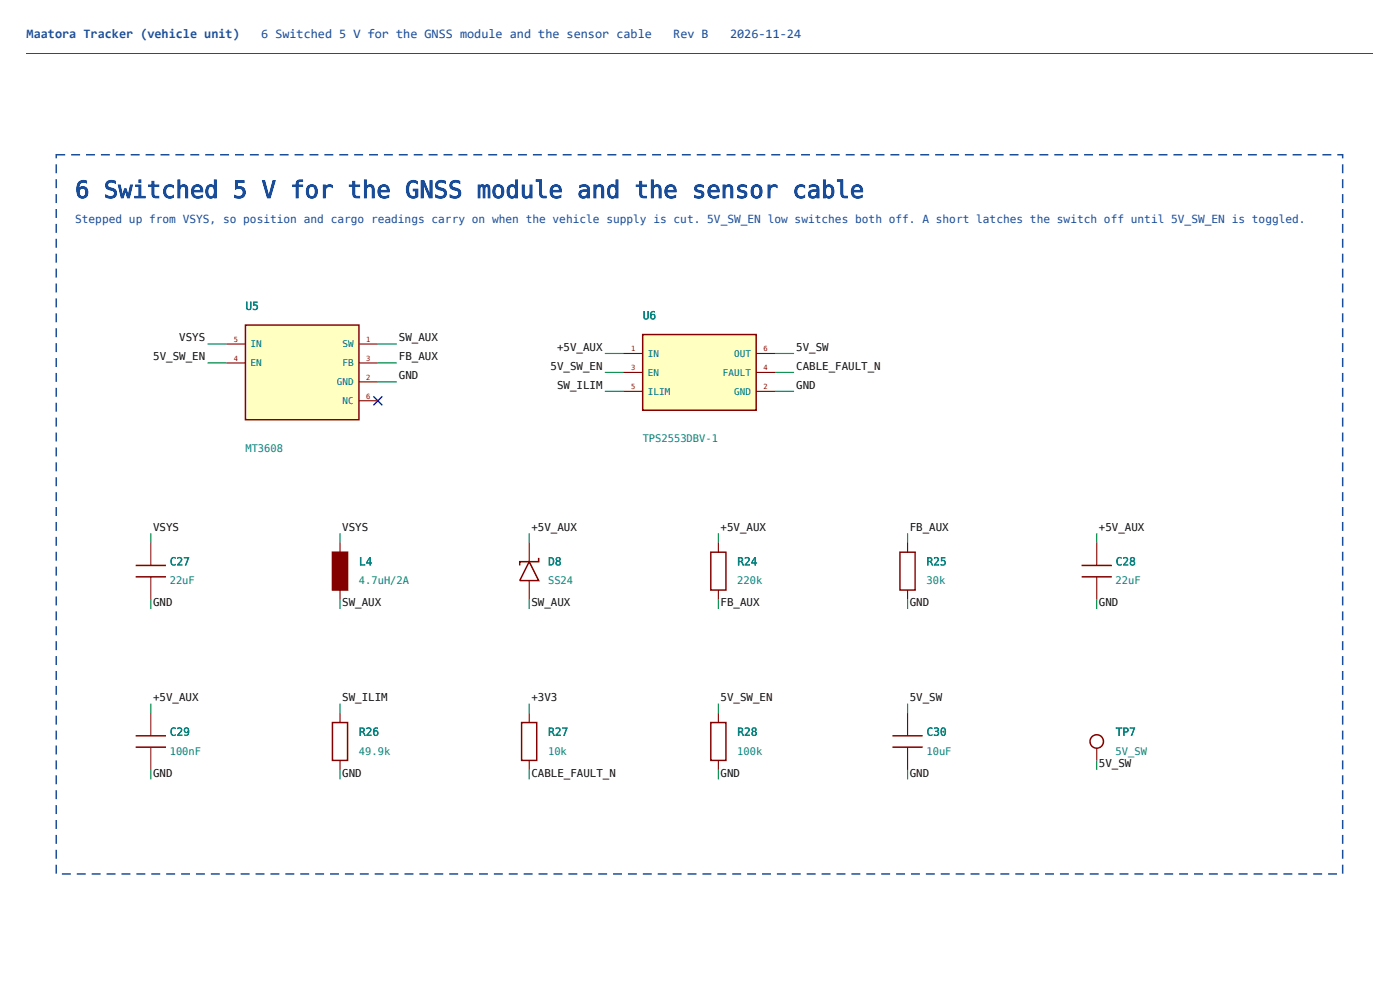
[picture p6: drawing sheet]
<svg xmlns="http://www.w3.org/2000/svg" width="420mm" height="297mm" viewBox="0 0 420 297" stroke-linecap="round" stroke-linejoin="round" font-family="sans-serif">
<path d="M7.9 16h404.1" fill="none" stroke="#1a4d99" stroke-width=".3"/>
<path d="M7.9 37.5h404v233.6h-404z" fill="#fff"/>
<path d="M21.4 46.2h2.6v.5h-2.6zM25.8 46.2h2.7v.5h-2.7zM30.3 46.2h2.7v.5h-2.7zM34.8 46.2h2.6v.5h-2.6zM39.2 46.2h2.7v.5h-2.7zM43.7 46.2h2.7v.5h-2.7zM48.2 46.2h2.7v.5h-2.7zM52.6 46.2h2.7v.5h-2.7zM57.1 46.2h2.7v.5h-2.7zM61.6 46.2h2.7v.5h-2.7zM66.1 46.2h2.6v.5h-2.6zM70.5 46.2h2.7v.5h-2.7zM75 46.2h2.7v.5h-2.7zM79.5 46.2h2.7v.5h-2.7zM83.9 46.2h2.7v.5h-2.7zM88.4 46.2h2.7v.5h-2.7zM92.9 46.2h2.7v.5h-2.7zM97.4 46.2h2.6v.5h-2.6zM101.8 46.2h2.7v.5h-2.7zM106.3 46.2h2.7v.5h-2.7zM110.8 46.2h2.7v.5h-2.7zM115.2 46.2h2.7v.5h-2.7zM119.7 46.2h2.7v.5h-2.7zM124.2 46.2h2.7v.5h-2.7zM128.7 46.2h2.6v.5h-2.6zM133.1 46.2h2.7v.5h-2.7zM137.6 46.2h2.7v.5h-2.7zM142.1 46.2h2.6v.5h-2.6zM146.5 46.2h2.7v.5h-2.7zM151 46.2h2.7v.5h-2.7zM155.5 46.2h2.7v.5h-2.7zM160 46.2h2.6v.5h-2.6zM164.4 46.2h2.7v.5h-2.7zM168.9 46.2h2.7v.5h-2.7zM173.4 46.2h2.6v.5h-2.6zM177.8 46.2h2.7v.5h-2.7zM182.3 46.2h2.7v.5h-2.7zM186.8 46.2h2.7v.5h-2.7zM191.2 46.2h2.7v.5h-2.7zM195.7 46.2h2.7v.5h-2.7zM200.2 46.2h2.7v.5h-2.7zM204.7 46.2h2.6v.5h-2.6zM209.1 46.2h2.7v.5h-2.7zM213.6 46.2h2.7v.5h-2.7zM218.1 46.2h2.7v.5h-2.7zM222.5 46.2h2.7v.5h-2.7zM227 46.2h2.7v.5h-2.7zM231.5 46.2h2.7v.5h-2.7zM236 46.2h2.6v.5h-2.6zM240.4 46.2h2.7v.5h-2.7zM244.9 46.2h2.7v.5h-2.7zM249.4 46.2h2.7v.5h-2.7zM253.8 46.2h2.7v.5h-2.7zM258.3 46.2h2.7v.5h-2.7zM262.8 46.2h2.7v.5h-2.7zM267.3 46.2h2.6v.5h-2.6zM271.7 46.2h2.7v.5h-2.7zM276.2 46.2h2.7v.5h-2.7zM280.7 46.2h2.6v.5h-2.6zM285.1 46.2h2.7v.5h-2.7zM289.6 46.2h2.7v.5h-2.7zM294.1 46.2h2.7v.5h-2.7zM298.6 46.2h2.6v.5h-2.6zM303 46.2h2.7v.5h-2.7zM307.5 46.2h2.7v.5h-2.7zM312 46.2h2.6v.5h-2.6zM316.4 46.2h2.7v.5h-2.7zM320.9 46.2h2.7v.5h-2.7zM325.4 46.2h2.7v.5h-2.7zM329.8 46.2h2.7v.5h-2.7zM334.3 46.2h2.7v.5h-2.7zM338.8 46.2h2.7v.5h-2.7zM343.3 46.2h2.6v.5h-2.6zM347.7 46.2h2.7v.5h-2.7zM352.2 46.2h2.7v.5h-2.7zM356.7 46.2h2.7v.5h-2.7zM361.1 46.2h2.7v.5h-2.7zM365.6 46.2h2.7v.5h-2.7zM370.1 46.2h2.7v.5h-2.7zM374.6 46.2h2.6v.5h-2.6zM379 46.2h2.7v.5h-2.7zM383.5 46.2h2.7v.5h-2.7zM388 46.2h2.7v.5h-2.7zM392.4 46.2h2.7v.5h-2.7zM396.9 46.2h2.7v.5h-2.7zM401.4 46.2h1.8v1.3h-.4v-1.1h.2v.3h-1.6zM402.8 49.3h.4v2.7h-.4zM402.8 53.8h.4v2.6h-.4zM402.8 58.2h.4v2.7h-.4zM402.8 62.7h.4v2.7h-.4zM402.8 67.2h.4v2.7h-.4zM402.8 71.6h.4v2.7h-.4zM402.8 76.1h.4v2.7h-.4zM402.8 80.6h.4v2.7h-.4zM402.8 85.1h.4v2.6h-.4zM402.8 89.5h.4v2.7h-.4zM402.8 94h.4v2.7h-.4zM402.8 98.5h.4v2.7h-.4zM402.8 102.9h.4v2.7h-.4zM402.8 107.4h.4v2.7h-.4zM402.8 111.9h.4v2.7h-.4zM402.8 116.4h.4v2.6h-.4zM402.8 120.8h.4v2.7h-.4zM402.8 125.3h.4v2.7h-.4zM402.8 129.8h.4v2.7h-.4zM402.8 134.2h.4v2.7h-.4zM402.8 138.7h.4v2.7h-.4zM402.8 143.2h.4v2.7h-.4zM402.8 147.7h.4v2.6h-.4zM402.8 152.1h.4v2.7h-.4zM402.8 156.6h.4v2.7h-.4zM402.8 161.1h.4v2.6h-.4zM402.8 165.5h.4v2.7h-.4zM402.8 170h.4v2.7h-.4zM402.8 174.5h.4v2.7h-.4zM402.8 178.9h.4v2.7h-.4zM402.8 183.4h.4v2.7h-.4zM402.8 187.9h.4v2.7h-.4zM402.8 192.4h.4v2.6h-.4zM402.8 196.8h.4v2.7h-.4zM402.8 201.3h.4v2.7h-.4zM402.8 205.8h.4v2.7h-.4zM402.8 210.2h.4v2.7h-.4zM402.8 214.7h.4v2.7h-.4zM402.8 219.2h.4v2.7h-.4zM402.8 223.7h.4v2.6h-.4zM402.8 228.1h.4v2.7h-.4zM402.8 232.6h.4v2.7h-.4zM402.8 237.1h.4v2.7h-.4zM402.8 241.5h.4v2.7h-.4zM402.8 246h.4v2.7h-.4zM402.8 250.5h.4v2.7h-.4zM402.8 255h.4v2.6h-.4zM402.8 259.4h.4v2.7h-.4zM398.6 262h2.7v.4h-2.7zM394.1 262h2.7v.4h-2.7zM389.7 262h2.7v.4h-2.7zM385.2 262h2.7v.4h-2.7zM380.7 262h2.7v.4h-2.7zM376.3 262h2.6v.4h-2.6zM371.8 262h2.7v.4h-2.7zM367.3 262h2.7v.4h-2.7zM362.8 262h2.7v.4h-2.7zM358.4 262h2.7v.4h-2.7zM353.9 262h2.7v.4h-2.7zM349.4 262h2.7v.4h-2.7zM345 262h2.6v.4h-2.6zM340.5 262h2.7v.4h-2.7zM336 262h2.7v.4h-2.7zM331.5 262h2.7v.4h-2.7zM327.1 262h2.7v.4h-2.7zM322.6 262h2.7v.4h-2.7zM318.1 262h2.7v.4h-2.7zM313.7 262h2.6v.4h-2.6zM309.2 262h2.7v.4h-2.7zM304.7 262h2.7v.4h-2.7zM300.3 262h2.6v.4h-2.6zM295.8 262h2.7v.4h-2.7zM291.3 262h2.7v.4h-2.7zM286.8 262h2.7v.4h-2.7zM282.4 262h2.6v.4h-2.6zM277.9 262h2.7v.4h-2.7zM273.4 262h2.7v.4h-2.7zM269 262h2.6v.4h-2.6zM264.5 262h2.7v.4h-2.7zM260 262h2.7v.4h-2.7zM255.5 262h2.7v.4h-2.7zM251.1 262h2.7v.4h-2.7zM246.6 262h2.7v.4h-2.7zM242.1 262h2.7v.4h-2.7zM237.7 262h2.6v.4h-2.6zM233.2 262h2.7v.4h-2.7zM228.7 262h2.7v.4h-2.7zM224.2 262h2.7v.4h-2.7zM219.8 262h2.7v.4h-2.7zM215.3 262h2.7v.4h-2.7zM210.8 262h2.7v.4h-2.7zM206.4 262h2.6v.4h-2.6zM201.9 262h2.7v.4h-2.7zM197.4 262h2.7v.4h-2.7zM192.9 262h2.7v.4h-2.7zM188.5 262h2.7v.4h-2.7zM184 262h2.7v.4h-2.7zM179.5 262h2.7v.4h-2.7zM175.1 262h2.6v.4h-2.6zM170.6 262h2.7v.4h-2.7zM166.1 262h2.7v.4h-2.7zM161.6 262h2.7v.4h-2.7zM157.2 262h2.7v.4h-2.7zM152.7 262h2.7v.4h-2.7zM148.2 262h2.7v.4h-2.7zM143.8 262h2.6v.4h-2.6zM139.3 262h2.7v.4h-2.7zM134.8 262h2.7v.4h-2.7zM130.4 262h2.6v.4h-2.6zM125.9 262h2.7v.4h-2.7zM121.4 262h2.7v.4h-2.7zM116.9 262h2.7v.4h-2.7zM112.5 262h2.7v.4h-2.7zM108 262h2.7v.4h-2.7zM103.5 262h2.7v.4h-2.7zM99.1 262h2.6v.4h-2.6zM94.6 262h2.7v.4h-2.7zM90.1 262h2.7v.4h-2.7zM85.6 262h2.7v.4h-2.7zM81.2 262h2.7v.4h-2.7zM76.7 262h2.7v.4h-2.7zM72.2 262h2.7v.4h-2.7zM67.8 262h2.6v.4h-2.6zM63.3 262h2.7v.4h-2.7zM58.8 262h2.7v.4h-2.7zM54.3 262h2.7v.4h-2.7zM49.9 262h2.7v.4h-2.7zM45.4 262h2.7v.4h-2.7zM40.9 262h2.7v.4h-2.7zM36.5 262h2.6v.4h-2.6zM32 262h2.7v.4h-2.7zM27.5 262h2.7v.4h-2.7zM23 262h2.7v.4h-2.7zM18.6 262h2.7v.4h-2.7zM16.7 259.4h.4v2.7h-.4zM16.7 255h.4v2.6h-.4zM16.7 250.5h.4v2.7h-.4zM16.7 246h.4v2.7h-.4zM16.7 241.5h.4v2.7h-.4zM16.7 237.1h.4v2.7h-.4zM16.7 232.6h.4v2.7h-.4zM16.7 228.1h.4v2.7h-.4zM16.7 223.7h.4v2.6h-.4zM16.7 219.2h.4v2.7h-.4zM16.7 214.7h.4v2.7h-.4zM16.7 210.2h.4v2.7h-.4zM16.7 205.8h.4v2.7h-.4zM16.7 201.3h.4v2.7h-.4zM16.7 196.8h.4v2.7h-.4zM16.7 192.4h.4v2.6h-.4zM16.7 187.9h.4v2.7h-.4zM16.7 183.4h.4v2.7h-.4zM16.7 178.9h.4v2.7h-.4zM16.7 174.5h.4v2.7h-.4zM16.7 170h.4v2.7h-.4zM16.7 165.5h.4v2.7h-.4zM16.7 161.1h.4v2.6h-.4zM16.7 156.6h.4v2.7h-.4zM16.7 152.1h.4v2.7h-.4zM16.7 147.7h.4v2.6h-.4zM16.7 143.2h.4v2.7h-.4zM16.7 138.7h.4v2.7h-.4zM16.7 134.2h.4v2.7h-.4zM16.7 129.8h.4v2.7h-.4zM16.7 125.3h.4v2.7h-.4zM16.7 120.8h.4v2.7h-.4zM16.7 116.4h.4v2.6h-.4zM16.7 111.9h.4v2.7h-.4zM16.7 107.4h.4v2.7h-.4zM16.7 102.9h.4v2.7h-.4zM16.7 98.5h.4v2.7h-.4zM16.7 94h.4v2.7h-.4zM16.7 89.5h.4v2.7h-.4zM16.7 85.1h.4v2.6h-.4zM16.7 80.6h.4v2.7h-.4zM16.7 76.1h.4v2.7h-.4zM16.7 71.6h.4v2.7h-.4zM16.7 67.2h.4v2.7h-.4zM16.7 62.7h.4v2.7h-.4zM16.7 58.2h.4v2.7h-.4zM16.7 53.8h.4v2.6h-.4zM16.7 49.3h.4v2.7h-.4zM16.7 46.2h2.9v.5h-2.7v-.3h.2v1.1h-.4z" fill="#1a4d99"/>
<g fill="none" stroke="#009600" stroke-width=".34">
<path d="M62.3 103.2h5.7M62.3 108.9h5.7M113.4 103.2h5.7M113.4 108.9h5.7M113.4 114.6h5.7M181.5 106h5.7M181.5 111.7h5.7M181.5 117.4h5.7M232.6 106h5.7M232.6 111.7h5.7M232.6 117.4h5.7M45.3 160v2.8"/>
<path d="M102.1 160v2.8M158.8 160v2.8M215.6 160v2.8M272.4 160v2.8M329.2 160v2.8M45.3 179.9v2.8M102.1 179.9v2.8M158.8 179.9v2.8M215.6 179.9v2.8M272.4 179.9v2.8M329.2 179.9v2.8M45.3 211.1v2.8"/>
<path d="M102.1 211.1v2.8M158.8 211.1v2.8M215.6 211.1v2.8M272.4 211.1v2.8M45.3 231v2.8M102.1 231v2.8M158.8 231v2.8M215.6 231v2.8M272.4 231v2.8M329.2 228.1v2.9"/>
</g>
<path d="M112.1 118.9l2.6 2.7M114.7 118.9l-2.6 2.7" fill="none" stroke="#0000c2" stroke-width=".4"/>
<path d="M73.7 97.5h34v28.4h-34z" fill="#ffffc2"/>
<path d="M73.7 97.5h34v28.4h-34zM40.7 169.6h9.1M40.7 173.1h9.1" fill="none" stroke="#840000" stroke-width=".45"/>
<path d="M68 103.2h5.7M68 108.9h5.7M107.7 103.2h5.7M107.7 108.9h5.7M107.7 114.6h5.7M107.7 120.2h5.7M45.3 162.8v6.8M45.3 173.1v6.8" fill="none" stroke="#840000" stroke-width=".34"/>
<path d="M99.8 165.7h4.5v11.3h-4.5z" fill="#840000"/>
<path d="M99.8 165.7h4.5v11.3h-4.5zM158.8 168.5l2.9 5.7h-5.7zM161.7 167.4v1.1h-5.7v1.1M213.3 165.7h4.6v11.3h-4.6zM270.1 165.7h4.6v11.3h-4.6zM324.6 169.6h9.1M324.6 173.1h9.1M40.7 220.7h9.1M40.7 224.2h9.1" fill="none" stroke="#840000" stroke-width=".45"/>
<path d="M102.1 162.8v2.9M102.1 177v2.9M158.8 162.8v5.7M158.8 174.2v5.7M215.6 162.8v2.9M215.6 177v2.9M272.4 162.8v2.9M272.4 177v2.9M329.2 162.8v6.8M329.2 173.1v6.8M45.3 213.9v6.8M45.3 224.2v6.8" fill="none" stroke="#840000" stroke-width=".34"/>
<path d="M192.9 100.4h34.1v22.7h-34.1z" fill="#ffffc2"/>
<g fill="none" stroke="#840000" stroke-width=".45">
<path d="M192.9 100.4h34.1v22.7h-34.1zM99.8 216.8h4.5v11.3h-4.5zM156.6 216.8h4.5v11.3h-4.5zM213.3 216.8h4.6v11.3h-4.6zM267.9 220.7h9M267.9 224.2h9"/>
<circle cx="329.2" cy="222.5" r="2.01"/>
</g>
<g fill="none" stroke="#840000" stroke-width=".34">
<path d="M187.2 106h5.7M187.2 111.7h5.7M187.2 117.4h5.7M227 106h5.6M227 111.7h5.6M227 117.4h5.6M102.1 213.9v2.9M158.8 213.9v2.9M215.6 213.9v2.9M272.4 213.9v6.8M102.1 228.1v2.9M158.8 228.1v2.9"/>
<path d="M215.6 228.1v2.9M272.4 224.2v6.8M329.2 224.5v3.6"/>
</g>
<text font-size="7.2" fill="#1a4d99" x="22.6" y="59.4">6 Switched 5 V for the GNSS module and the sensor cable</text>
<g font-size="3.9" fill="#1a4d99">
<text x="8" y="11.4">Maatora Tracker (vehicle unit)</text>
<text x="78.4" y="11.4">6 Switched 5 V for the GNSS module and the sensor cable</text>
<text x="202.1" y="11.4">Rev B</text>
<text x="219.1" y="11.4">2026-11-24</text>
</g>
<text font-size="3.4" fill="#1a4d99" x="22.6" y="67">Stepped up from VSYS, so position and cargo readings carry on when the vehicle supply is cut. 5V_SW_EN low switches both off. A short latches the switch off until 5V_SW_EN is toggled.</text>
<g font-size="3.4" fill="#008484">
<text x="73.7" y="93">U5</text>
<text x="192.9" y="95.8">U6</text>
<text x="50.9" y="169.6">C27</text>
<text x="107.7" y="169.6">L4</text>
<text x="164.5" y="169.6">D8</text>
<text x="221.3" y="169.6">R24</text>
<text x="278.1" y="169.6">R25</text>
<text x="334.9" y="169.6">C28</text>
<text x="50.9" y="220.7">C29</text>
<text x="107.7" y="220.7">R26</text>
<text x="164.5" y="220.7">R27</text>
<text x="221.3" y="220.7">R28</text>
<text x="278.1" y="220.7">C30</text>
<text x="334.9" y="220.7">TP7</text>
</g>
<g font-size="3.2" fill="#0f0f0f">
<text x="53.8" y="102.4">VSYS</text>
<text x="119.8" y="102.4">SW_AUX</text>
<text x="167.2" y="105.3">+5V_AUX</text>
<text x="239" y="105.3">5V_SW</text>
<text x="46" y="108.1">5V_SW_EN</text>
<text x="119.8" y="108.1">FB_AUX</text>
<text x="119.8" y="113.8">GND</text>
<text x="165.3" y="110.9">5V_SW_EN</text>
<text x="239" y="110.9">CABLE_FAULT_N</text>
<text x="167.2" y="116.6">SW_ILIM</text>
<text x="239" y="116.6">GND</text>
<text x="45.9" y="159.2">VSYS</text>
<text x="102.7" y="159.2">VSYS</text>
<text x="159.5" y="159.2">+5V_AUX</text>
<text x="216.3" y="159.2">+5V_AUX</text>
<text x="273.1" y="159.2">FB_AUX</text>
<text x="329.8" y="159.2">+5V_AUX</text>
<text x="45.9" y="181.9">GND</text>
<text x="102.7" y="181.9">SW_AUX</text>
<text x="159.5" y="181.9">SW_AUX</text>
<text x="216.3" y="181.9">FB_AUX</text>
<text x="273.1" y="181.9">GND</text>
<text x="329.8" y="181.9">GND</text>
<text x="45.9" y="210.3">+5V_AUX</text>
<text x="102.7" y="210.3">SW_ILIM</text>
<text x="159.5" y="210.3">+3V3</text>
<text x="216.3" y="210.3">5V_SW_EN</text>
<text x="273.1" y="210.3">5V_SW</text>
<text x="45.9" y="233">GND</text>
<text x="102.7" y="233">GND</text>
<text x="159.5" y="233">CABLE_FAULT_N</text>
<text x="216.3" y="233">GND</text>
<text x="273.1" y="233">GND</text>
<text x="329.8" y="230.2">5V_SW</text>
</g>
<g font-size="3.1" fill="#008484">
<text x="73.7" y="135.6">MT3608</text>
<text x="192.9" y="132.7">TPS2553DBV-1</text>
<text x="50.9" y="175.3">22uF</text>
<text x="107.7" y="175.3">4.7uH/2A</text>
<text x="164.5" y="175.3">SS24</text>
<text x="221.3" y="175.3">220k</text>
<text x="278.1" y="175.3">30k</text>
<text x="334.9" y="175.3">22uF</text>
<text x="50.9" y="226.4">100nF</text>
<text x="107.7" y="226.4">49.9k</text>
<text x="164.5" y="226.4">10k</text>
<text x="221.3" y="226.4">100k</text>
<text x="278.1" y="226.4">10uF</text>
<text x="334.9" y="226.4">5V_SW</text>
</g>
<g font-size="2.8" fill="#006464">
<text x="75.2" y="104.2">IN</text>
<text x="102.8" y="104.2">SW</text>
<text x="194.5" y="107.1">IN</text>
<text x="220.4" y="107.1">OUT</text>
<text x="75.2" y="109.9">EN</text>
<text x="102.8" y="109.9">FB</text>
<text x="194.5" y="112.7">EN</text>
<text x="217" y="112.7">FAULT</text>
<text x="101.1" y="115.6">GND</text>
<text x="194.5" y="118.4">ILIM</text>
<text x="220.4" y="118.4">GND</text>
<text x="102.8" y="121.2">NC</text>
</g>
<g font-size="2.1" fill="#a90000">
<text x="70.2" y="102.5">5</text>
<text x="109.9" y="102.5">1</text>
<text x="189.4" y="105.4">1</text>
<text x="229.2" y="105.4">6</text>
<text x="70.2" y="108.2">4</text>
<text x="109.9" y="108.2">3</text>
<text x="109.9" y="113.9">2</text>
<text x="189.4" y="111.1">3</text>
<text x="229.2" y="111.1">4</text>
<text x="109.9" y="119.6">6</text>
<text x="189.4" y="116.7">5</text>
<text x="229.2" y="116.7">2</text>
</g>
</svg>
